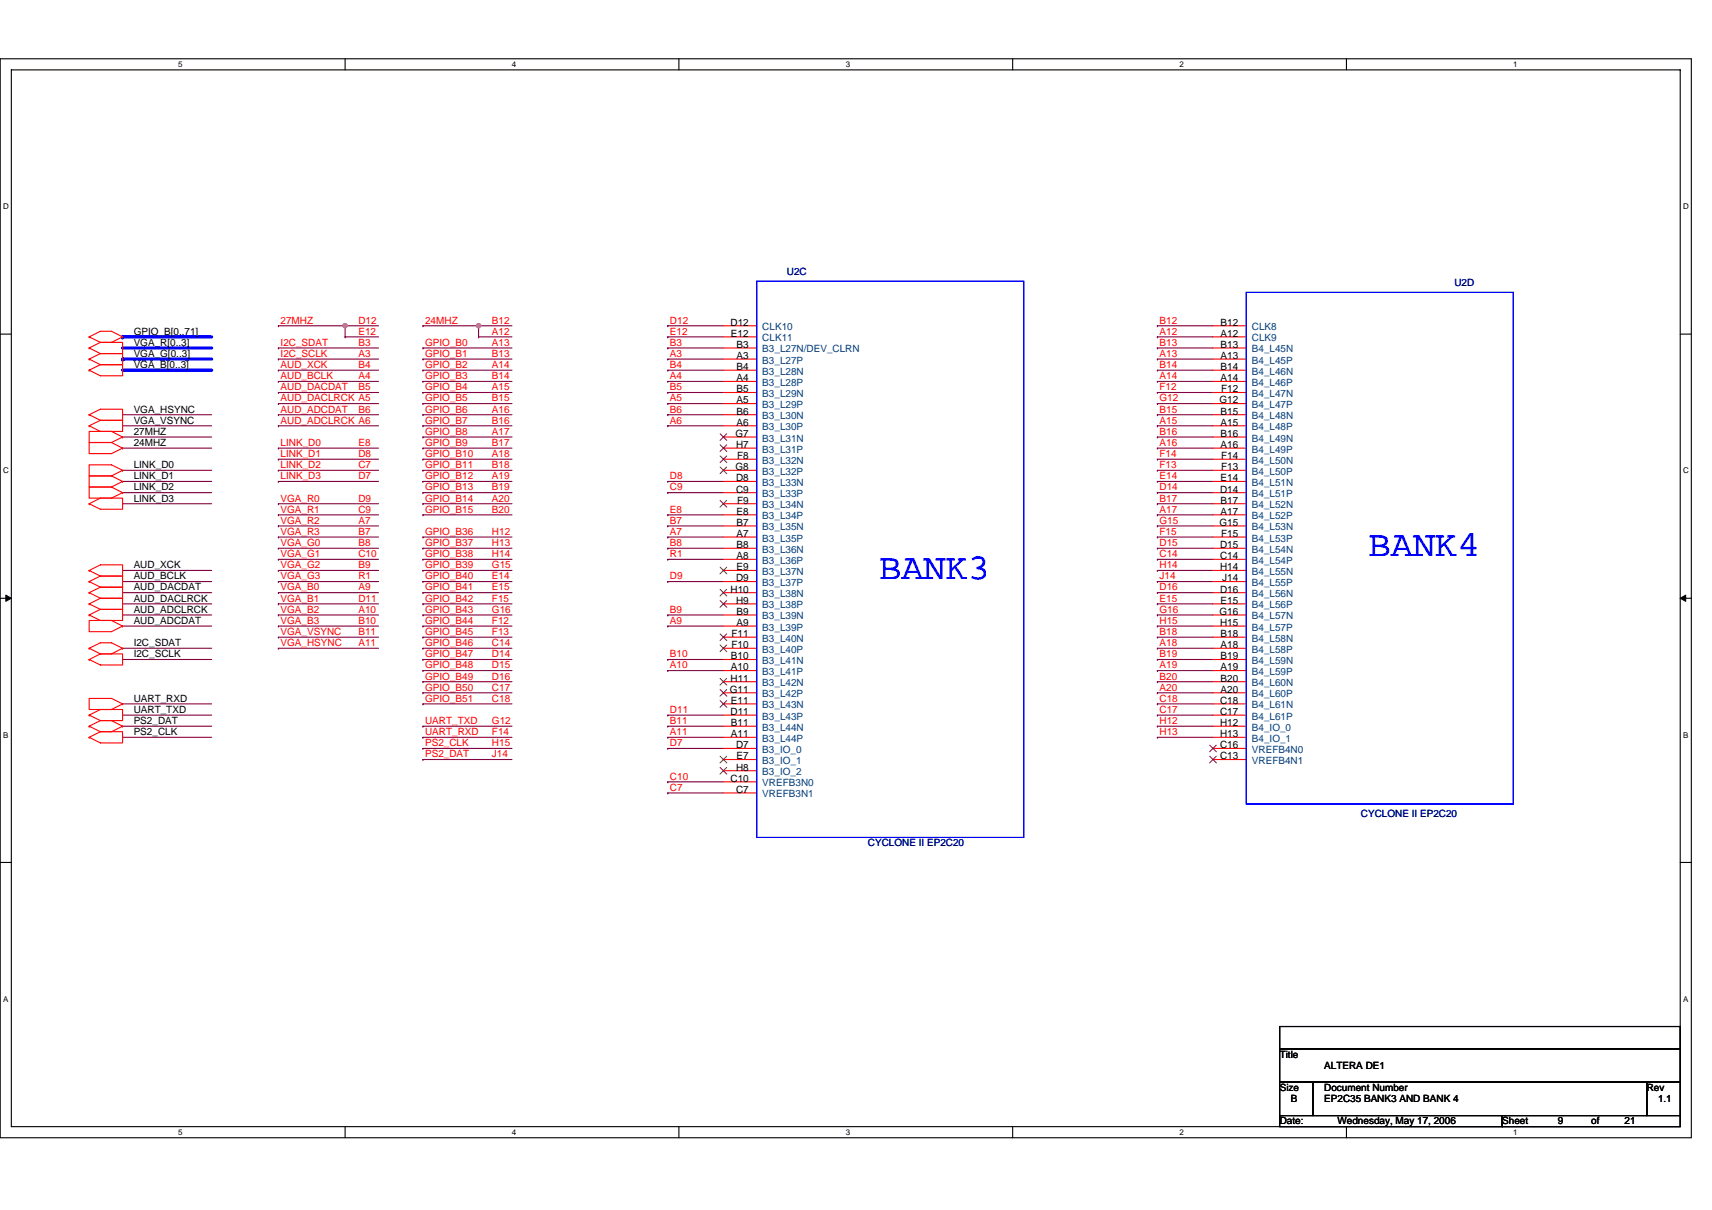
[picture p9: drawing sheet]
<svg xmlns="http://www.w3.org/2000/svg" width="297mm" height="210mm" viewBox="0 0 297 210" stroke-linecap="round" stroke-linejoin="round" font-family="sans-serif">
<path d="M0 10.2h293.5v187.2h-293.5zM2 12.1h289.5v183.4h-289.5z" fill="none" stroke="#000" stroke-width=".19"/>
<g fill="#fff">
<path d="M30.9 10.4h.8v1.6h-.8z"/>
<path d="M30.9 195.7h.8v1.6h-.8z"/>
</g>
<path d="M59.9 10.2v1.9M59.9 195.5v1.9" fill="none" stroke="#000" stroke-width=".19"/>
<g fill="#fff">
<path d="M88.8 10.4h.8v1.6h-.8z"/>
<path d="M88.8 195.7h.8v1.6h-.8z"/>
</g>
<path d="M117.8 10.2v1.9M117.8 195.5v1.9" fill="none" stroke="#000" stroke-width=".19"/>
<g fill="#fff">
<path d="M146.7 10.4h.8v1.6h-.8z"/>
<path d="M146.7 195.7h.8v1.6h-.8z"/>
</g>
<path d="M175.7 10.2v1.9M175.7 195.5v1.9" fill="none" stroke="#000" stroke-width=".19"/>
<g fill="#fff">
<path d="M204.7 10.4h.7v1.6h-.7z"/>
<path d="M204.7 195.7h.7v1.6h-.7z"/>
</g>
<path d="M233.6 10.2v1.9M233.6 195.5v1.9" fill="none" stroke="#000" stroke-width=".19"/>
<g fill="#fff">
<path d="M262.6 10.4h.7v1.6h-.7z"/>
<path d="M262.6 195.7h.7v1.6h-.7z"/>
<path d="M.5 35.1h1v1.5h-1z"/>
<path d="M292 35.1h1v1.5h-1z"/>
<path d="M.5 80.9h1v1.5h-1z"/>
<path d="M292 80.9h1v1.5h-1z"/>
</g>
<path d="M0 58h2M291.5 58h2" fill="none" stroke="#000" stroke-width=".19"/>
<g fill="#fff">
<path d="M.5 126.7h.9v1.6h-.9z"/>
<path d="M292 126.7h.9v1.6h-.9z"/>
</g>
<path d="M0 103.8h2M291.5 103.8h2" fill="none" stroke="#000" stroke-width=".19"/>
<path d="M1 103.3l1 .5-1 .6zM291.5 103.8l1-.5v1.1z" fill="#000" stroke="#000" stroke-width=".17"/>
<g fill="#fff">
<path d="M.5 172.6h.9v1.5h-.9z"/>
<path d="M292 172.6h.9v1.5h-.9z"/>
</g>
<path d="M0 149.7h2M291.5 149.7h2M222 178.1h69.5v3.9h-69.5zM222 182h69.5v5.8h-69.5zM222 187.8h5.8v5.8h-5.8zM222 193.6h38.6v1.9h-38.6zM227.8 187.8h57.9v5.8h-57.9zM260.6 193.6h30.9v1.9h-30.9zM285.7 187.8h5.8v5.8h-5.8z" fill="none" stroke="#000" stroke-width=".19"/>
<path d="M21.3 58.5h.1M21.3 58.5h15.4M21.3 64.2h15.4M21.3 60.4h15.4M21.3 62.3h.1M21.3 62.3h15.4" fill="none" stroke="#00f" stroke-width=".57"/>
<g fill="none" stroke="#800040" stroke-width=".19">
<path d="M48.3 56.5h.1M48.3 56.5h17.4M59.9 56.5h.1M59.9 58.5h.1M59.9 58.5h5.8M59.9 56.5v2M73.4 56.5h.1M73.4 56.5h15.4M83 56.5h.1M83 58.5h.1M83 58.5h5.8M83 56.5v2"/>
<path d="M115.9 56.5h.1M115.9 58.5h.1M115.9 56.5h9.6M115.9 58.5h9.6M200.8 56.5h.1M200.8 58.5h.1M200.8 56.5h9.7M200.8 58.5h9.7M21.3 72h15.4M21.3 73.9h15.4M21.3 75.8h15.4M21.3 77.8h15.4"/>
<path d="M48.3 68.1h.1M48.3 70h.1M48.3 73.9h.1M48.3 64.2h.1M48.3 66.2h.1M48.3 72h.1M48.3 79.7h.1M48.3 62.3h.1M48.3 60.4h.1M48.3 77.8h.1M48.3 68.1h17.4M48.3 70h17.4"/>
<path d="M48.3 73.9h17.4M48.3 64.2h17.4M48.3 66.2h17.4M48.3 72h17.4M48.3 79.7h17.4M48.3 62.3h17.4M48.3 60.4h17.4M48.3 77.8h17.4M73.4 62.3h.1M73.4 60.4h.1M73.4 64.2h.1M73.4 66.2h.1"/>
<path d="M73.4 72h.1M73.4 68.1h.1M73.4 70h.1M73.4 73.9h.1M73.4 75.8h.1M73.4 77.8h.1M73.4 79.7h.1M73.4 68.1h15.4M73.4 70h15.4M73.4 73.9h15.4M73.4 64.2h15.4M73.4 66.2h15.4"/>
<path d="M73.4 72h15.4M73.4 79.7h15.4M73.4 62.3h15.4M73.4 60.4h15.4M73.4 77.8h15.4M73.4 75.8h15.4M115.9 60.4h.1M115.9 62.3h.1M115.9 64.2h.1M115.9 66.2h.1M115.9 68.1h.1M115.9 70h.1"/>
<path d="M115.9 72h.1M115.9 73.9h.1M115.9 68.1h9.6M115.9 70h9.6M115.9 73.9h9.6M115.9 64.2h9.6M115.9 66.2h9.6M115.9 72h9.6M115.9 62.3h9.6M115.9 60.4h9.6M200.8 60.4h.1M200.8 62.3h.1"/>
<path d="M200.8 77.8h.1M200.8 64.2h.1M200.8 66.2h.1M200.8 70h.1M200.8 68.1h.1M200.8 72h.1M200.8 79.7h.1M200.8 75.8h.1M200.8 73.9h.1M200.8 68.1h9.7M200.8 70h9.7M200.8 73.9h9.7"/>
<path d="M200.8 64.2h9.7M200.8 66.2h9.7M200.8 72h9.7M200.8 79.7h9.7M200.8 62.3h9.7M200.8 60.4h9.7M200.8 77.8h9.7M200.8 75.8h9.7M21.3 99h15.4M21.3 81.6h15.4M21.3 83.5h15.4M21.3 85.5h15.4"/>
<path d="M21.3 87.4h15.4M48.3 83.5h.1M48.3 81.6h.1M48.3 99h.1M48.3 95.1h.1M48.3 97.1h.1M48.3 87.4h.1M48.3 89.3h.1M48.3 91.3h.1M48.3 93.2h.1M48.3 83.5h17.4M48.3 81.6h17.4"/>
<path d="M48.3 99h17.4M48.3 95.1h17.4M48.3 97.1h17.4M48.3 87.4h17.4M48.3 89.3h17.4M48.3 91.3h17.4M48.3 93.2h17.4M73.4 83.5h.1M73.4 85.5h.1M73.4 87.4h.1M73.4 89.3h.1M73.4 95.1h.1"/>
<path d="M73.4 97.1h.1M73.4 99h.1M73.4 93.2h.1M73.4 81.6h.1M73.4 83.5h15.4M73.4 81.6h15.4M73.4 99h15.4M73.4 95.1h15.4M73.4 97.1h15.4M73.4 87.4h15.4M73.4 89.3h15.4M73.4 93.2h15.4"/>
<path d="M73.4 85.5h15.4M115.9 83.5h.1M115.9 85.5h.1M115.9 89.3h.1M115.9 91.3h.1M115.9 93.2h.1M115.9 95.1h.1M115.9 97.1h.1M115.9 83.5h9.6M115.9 95.1h9.6M115.9 97.1h9.6M115.9 89.3h9.6"/>
<path d="M115.9 91.3h9.6M115.9 93.2h9.6M115.9 85.5h9.6M200.8 85.5h.1M200.8 95.1h.1M200.8 97.1h.1M200.8 87.4h.1M200.8 89.3h.1M200.8 99h.1M200.8 81.6h.1M200.8 91.3h.1M200.8 93.2h.1"/>
<path d="M200.8 83.5h.1M200.8 83.5h9.7M200.8 81.6h9.7M200.8 99h9.7M200.8 95.1h9.7M200.8 97.1h9.7M200.8 87.4h9.7M200.8 89.3h9.7M200.8 91.3h9.7M200.8 93.2h9.7M200.8 85.5h9.7M21.3 100.9h15.4"/>
<path d="M21.3 102.8h15.4M21.3 104.8h15.4M21.3 106.7h15.4M21.3 108.6h15.4M21.3 112.5h15.4M21.3 114.4h15.4M48.3 100.9h.1M48.3 102.8h.1M48.3 104.8h.1M48.3 108.6h.1M48.3 106.7h.1M48.3 112.5h.1"/>
<path d="M48.3 110.6h.1M48.3 100.9h17.4M48.3 102.8h17.4M48.3 104.8h17.4M48.3 108.6h17.4M48.3 106.7h17.4M48.3 112.5h17.4M48.3 110.6h17.4M73.4 116.4h.1M73.4 118.3h.1M73.4 104.8h.1M73.4 106.7h.1"/>
<path d="M73.4 108.6h.1M73.4 110.6h.1M73.4 102.8h.1M73.4 112.5h.1M73.4 114.4h.1M73.4 100.9h.1M73.4 100.9h15.4M73.4 102.8h15.4M73.4 104.8h15.4M73.4 108.6h15.4M73.4 106.7h15.4M73.4 112.5h15.4"/>
<path d="M73.4 110.6h15.4M73.4 114.4h15.4M73.4 116.4h15.4M73.4 118.3h15.4M115.9 100.9h.1M115.9 106.7h.1M115.9 108.6h.1M115.9 114.4h.1M115.9 116.4h.1M115.9 100.9h9.6M115.9 108.6h9.6M115.9 106.7h9.6"/>
<path d="M115.9 114.4h9.6M115.9 116.4h9.6M200.8 110.6h.1M200.8 114.4h.1M200.8 106.7h.1M200.8 108.6h.1M200.8 116.4h.1M200.8 112.5h.1M200.8 102.8h.1M200.8 118.3h.1M200.8 100.9h.1M200.8 104.8h.1"/>
<path d="M200.8 100.9h9.7M200.8 102.8h9.7M200.8 104.8h9.7M200.8 108.6h9.7M200.8 106.7h9.7M200.8 112.5h9.7M200.8 110.6h9.7M200.8 114.4h9.7M200.8 116.4h9.7M200.8 118.3h9.7M21.3 122.2h15.4M21.3 124.1h15.4"/>
<path d="M21.3 126h15.4M21.3 128h15.4M73.4 120.2h.1M73.4 122.2h.1M73.4 126h.1M73.4 131.8h.1M73.4 128h.1M73.4 129.9h.1M73.4 126h15.4M73.4 128h15.4M73.4 129.9h15.4M73.4 120.2h15.4"/>
<path d="M73.4 122.2h15.4M73.4 131.8h15.4M115.9 124.1h.1M115.9 126h.1M115.9 128h.1M115.9 129.9h.1M115.9 135.7h.1M115.9 137.6h.1M115.9 124.1h9.6M115.9 126h9.6M115.9 128h9.6M115.9 129.9h9.6"/>
<path d="M115.9 135.7h9.6M115.9 137.6h9.6M200.8 126h.1M200.8 128h.1M200.8 122.2h.1M200.8 120.2h.1M200.8 124.1h.1M200.8 124.1h9.7M200.8 126h9.7M200.8 128h9.7M200.8 120.2h9.7M200.8 122.2h9.7"/>
</g>
<g fill="#f0f" stroke="#f0f" stroke-width=".19">
<circle cx="59.9" cy="56.5" r=".38"/>
<circle cx="83" cy="56.5" r=".38"/>
</g>
<g fill="none" stroke="#f00" stroke-width=".19">
<path d="M15.5 58.5l1.9-1h1.9l2 1M15.5 58.5h.1M15.5 58.5l1.9 .9M17.4 59.4h3.9v2h-3.9M17.4 59.4l-1.9 1M21.3 58.5h.1M21.3 58.5l-2 .9h-1.9M125.5 56.5h5.8M125.5 58.5h5.8M210.5 56.5h5.7M210.5 58.5h5.7M15.5 64.2h.1"/>
<path d="M15.5 60.4h.1M15.5 62.3h.1M15.5 73.9h.1M15.5 72l1.9-1h3.9v1.9h-3.9M15.5 72h.1M15.5 60.4l1.9 1M15.5 62.3l1.9 1M15.5 72l1.9 .9M17.4 63.3h3.9v1.9h-3.9l-1.9-1M17.4 61.4h3.9v1.9h-3.9M17.4 72.9h3.9v2h-3.9l-1.9-1M17.4 63.3l-1.9 .9"/>
<path d="M17.4 61.4l-1.9 .9M17.4 72.9l-1.9 1M19.3 76.8h-3.8v1.9h3.8l2-.9M19.3 76.8l2 1M21.3 75.8l-2-.9h-3.8v1.9h3.8M21.3 75.8h.1M21.3 77.8h.1M21.3 75.8l-2 1M125.5 62.3h5.8M125.5 64.2h5.8M125.5 66.2h5.8M125.5 68.1h5.8"/>
<path d="M125.5 70h5.8M125.5 72h5.8M125.5 73.9h5.8M125.5 75.8h5.8M125.5 77.8h5.8M125.5 79.7h5.8M125.5 60.4h5.8M210.5 62.3h5.7M210.5 64.2h5.7M210.5 66.2h5.7M210.5 68.1h5.7M210.5 70h5.7"/>
<path d="M210.5 72h5.7M210.5 73.9h5.7M210.5 75.8h5.7M210.5 77.8h5.7M210.5 79.7h5.7M210.5 60.4h5.7M15.5 99l1.9-1h3.9v2h-3.9M15.5 99h.1M15.5 87.4l1.9-1h3.9v2h-3.9zM15.5 87.4h.1M15.5 99l1.9 1M17.4 100h3.9v1.9h-3.9"/>
<path d="M17.4 100l-1.9 .9M19.3 82.6h-3.8v1.9h3.8M19.3 84.5h-3.8v1.9h3.8l2-.9M19.3 82.6l2 .9M19.3 84.5l2 1M21.3 81.6l-2-.9h-3.8v1.9h3.8M21.3 81.6h.1M21.3 83.5h.1M21.3 85.5h.1M21.3 81.6l-2 1M21.3 83.5l-2 1M125.5 81.6h5.8"/>
<path d="M125.5 83.5h5.8M125.5 85.5h5.8M125.5 87.4h5.8M125.5 89.3h5.8M125.5 91.3h5.8M125.5 93.2h5.8M125.5 95.1h5.8M125.5 97.1h5.8M125.5 99h5.8M210.5 81.6h5.7M210.5 83.5h5.7M210.5 85.5h5.7"/>
<path d="M210.5 87.4h5.7M210.5 89.3h5.7M210.5 91.3h5.7M210.5 93.2h5.7M210.5 95.1h5.7M210.5 97.1h5.7M210.5 99h5.7M15.5 100.9h.1M15.5 102.8h.1M15.5 104.8h.1M15.5 106.7h.1M15.5 107.7h3.8l2 .9-2 1h-3.8z"/>
<path d="M15.5 112.5l1.9-1h1.9l2 1M15.5 112.5h.1M15.5 114.4h.1M15.5 100.9l1.9 1M15.5 102.8l1.9 1M15.5 104.8l1.9 .9M15.5 112.5l1.9 1M17.4 101.9h3.9v1.9h-3.9M17.4 103.8h3.9v1.9h-3.9M17.4 105.7h3.9v2h-3.9l-1.9-1M17.4 113.5h3.9v1.9h-3.9l-1.9-1M17.4 101.9l-1.9 .9"/>
<path d="M17.4 103.8l-1.9 1M17.4 105.7l-1.9 1M17.4 113.5l-1.9 .9M21.3 108.6h.1M21.3 112.5h.1M21.3 112.5l-2 1h-1.9M125.5 100.9h5.8M125.5 102.8h5.8M125.5 104.8h5.8M125.5 106.7h5.8M125.5 108.6h5.8M125.5 110.6h5.8"/>
<path d="M125.5 112.5h5.8M125.5 114.4h5.8M125.5 116.4h5.8M125.5 118.3h5.8M210.5 100.9h5.7M210.5 102.8h5.7M210.5 104.8h5.7M210.5 106.7h5.7M210.5 108.6h5.7M210.5 110.6h5.7M210.5 112.5h5.7M210.5 114.4h5.7"/>
<path d="M210.5 116.4h5.7M210.5 118.3h5.7M15.5 121.2h3.8l2 1-2 .9h-3.8zM15.5 124.1l1.9-1h3.9v2h-3.9M15.5 124.1h.1M15.5 128h.1M15.5 126h.1M15.5 124.1l1.9 1M15.5 126l1.9 1M17.4 127h3.9v1.9h-3.9l-1.9-.9M17.4 125.1h1.9l2 .9M17.4 127l-1.9 1"/>
<path d="M17.4 125.1l-1.9 .9M21.3 122.2h.1M21.3 126l-2 1h-1.9M21.3 126h.1M125.5 120.2h5.8M125.5 122.2h5.8M125.5 124.1h5.8M125.5 126h5.8M125.5 128h5.8M125.5 129.9h5.8M125.5 131.8h5.8M125.5 133.8h5.8"/>
<path d="M125.5 135.7h5.8M125.5 137.6h5.8M210.5 120.2h5.7M210.5 122.2h5.7M210.5 124.1h5.7M210.5 126h5.7M210.5 128h5.7M210.5 129.9h5.7M210.5 131.8h5.7"/>
</g>
<g fill="none" stroke="#804000" stroke-width=".17">
<path d="M124.9 75.3l1.2 1.1M124.9 77.2l1.2 1.2M124.9 79.1l1.2 1.2M126.1 75.3l-1.2 1.1M126.1 77.2l-1.2 1.2M126.1 79.1l-1.2 1.2M124.9 81l1.2 1.2M124.9 86.8l1.2 1.2M124.9 98.4l1.2 1.2M126.1 81l-1.2 1.2M126.1 86.8l-1.2 1.2M126.1 98.4l-1.2 1.2"/>
<path d="M124.9 102.3l1.2 1.1M124.9 104.2l1.2 1.2M124.9 110l1.2 1.2M124.9 111.9l1.2 1.2M124.9 117.7l1.2 1.2M124.9 119.7l1.2 1.1M126.1 102.3l-1.2 1.1M126.1 104.2l-1.2 1.2M126.1 110l-1.2 1.2M126.1 111.9l-1.2 1.2M126.1 117.7l-1.2 1.2M126.1 119.7l-1.2 1.1"/>
<path d="M124.9 121.6l1.2 1.1M124.9 131.2l1.2 1.2M124.9 133.2l1.2 1.1M126.1 121.6l-1.2 1.1M126.1 131.2l-1.2 1.2M126.1 133.2l-1.2 1.1M209.9 129.3l1.1 1.2M209.9 131.2l1.1 1.2M211 129.3l-1.1 1.2M211 131.2l-1.1 1.2"/>
</g>
<path d="M131.3 48.8h46.3v96.5h-46.3zM216.2 50.7h46.4v88.8h-46.4z" fill="none" stroke="#00f" stroke-width=".19"/>
<g font-size="6.3" fill="#00f">
<text x="152.5" y="100.4">BANK3</text>
<text x="237.5" y="96.6">BANK4</text>
</g>
<g font-size="1.7" fill="#000080">
<text x="136.5" y="47.6">U2C</text>
<text x="252.3" y="49.6">U2D</text>
<text x="236.1" y="141.9">CYCLONE II EP2C20</text>
<text x="150.6" y="146.9">CYCLONE II EP2C20</text>
</g>
<g font-size="1.7">
<text x="23.2" y="58.1">GPIO_B[0..71]</text>
<text x="126.7" y="56.5">D12</text>
<text x="126.8" y="58.4">E12</text>
<text x="211.8" y="56.5">B12</text>
<text x="211.8" y="58.4">A12</text>
<text x="23.2" y="63.9">VGA_B[0..3]</text>
<text x="23.2" y="60">VGA_R[0..3]</text>
<text x="23.2" y="61.9">VGA_G[0..3]</text>
<text x="127.8" y="62.3">A3</text>
<text x="127.8" y="64.2">B4</text>
<text x="127.8" y="60.4">B3</text>
<text x="211.8" y="60.4">B13</text>
<text x="211.8" y="62.3">A13</text>
<text x="211.8" y="64.2">B14</text>
<text x="23.2" y="71.6">VGA_HSYNC</text>
<text x="127.8" y="66.2">A4</text>
<text x="127.8" y="68.1">B5</text>
<text x="127.8" y="70">A5</text>
<text x="127.8" y="71.9">B6</text>
<text x="211.6" y="70">G12</text>
<text x="211.8" y="66.2">A14</text>
<text x="211.8" y="71.9">B15</text>
<text x="211.9" y="68.1">F12</text>
<text x="23.2" y="73.5">VGA_VSYNC</text>
<text x="23.2" y="75.4">27MHZ</text>
<text x="23.2" y="77.4">24MHZ</text>
<text x="127.6" y="75.8">G7</text>
<text x="127.7" y="77.7">H7</text>
<text x="127.8" y="73.9">A6</text>
<text x="211.8" y="77.7">A16</text>
<text x="211.8" y="73.9">A15</text>
<text x="211.8" y="75.8">B16</text>
<text x="23.2" y="81.2">LINK_D0</text>
<text x="23.2" y="83.2">LINK_D1</text>
<text x="127.6" y="81.6">G8</text>
<text x="127.7" y="83.5">D8</text>
<text x="127.9" y="79.7">F8</text>
<text x="211.8" y="83.5">E14</text>
<text x="211.9" y="79.7">F14</text>
<text x="211.9" y="81.6">F13</text>
<text x="23.2" y="87">LINK_D3</text>
<text x="23.2" y="85.1">LINK_D2</text>
<text x="127.7" y="85.5">C9</text>
<text x="127.8" y="89.3">E8</text>
<text x="127.9" y="87.4">F9</text>
<text x="211.7" y="85.5">D14</text>
<text x="211.8" y="87.4">B17</text>
<text x="211.8" y="89.3">A17</text>
<text x="127.8" y="91.2">B7</text>
<text x="127.8" y="93.2">A7</text>
<text x="127.8" y="95.1">B8</text>
<text x="211.6" y="91.2">G15</text>
<text x="211.7" y="95.1">D15</text>
<text x="211.9" y="93.2">F15</text>
<text x="23.2" y="98.6">AUD_XCK</text>
<text x="23.2" y="100.5">AUD_BCLK</text>
<text x="127.7" y="100.9">D9</text>
<text x="127.8" y="97">A8</text>
<text x="127.8" y="99">E9</text>
<text x="211.7" y="97">C14</text>
<text x="211.7" y="99">H14</text>
<text x="212.1" y="100.9">J14</text>
<text x="23.2" y="102.5">AUD_DACDAT</text>
<text x="23.2" y="104.4">AUD_DACLRCK</text>
<text x="23.2" y="106.3">AUD_ADCLRCK</text>
<text x="126.7" y="102.8">H10</text>
<text x="127.7" y="104.8">H9</text>
<text x="127.8" y="106.7">B9</text>
<text x="211.6" y="106.7">G16</text>
<text x="211.7" y="102.8">D16</text>
<text x="211.8" y="104.8">E15</text>
<text x="23.2" y="108.3">AUD_ADCDAT</text>
<text x="23.2" y="112.1">I2C_SDAT</text>
<text x="126.9" y="110.6">F11</text>
<text x="126.9" y="112.5">F10</text>
<text x="127.8" y="108.6">A9</text>
<text x="211.7" y="108.6">H15</text>
<text x="211.8" y="110.6">B18</text>
<text x="211.8" y="112.5">A18</text>
<text x="23.2" y="114">I2C_SCLK</text>
<text x="126.7" y="118.3">H11</text>
<text x="126.8" y="114.4">B10</text>
<text x="126.8" y="116.4">A10</text>
<text x="211.8" y="114.4">B19</text>
<text x="211.8" y="116.4">A19</text>
<text x="211.8" y="118.3">B20</text>
<text x="23.2" y="121.8">UART_RXD</text>
<text x="23.2" y="123.7">UART_TXD</text>
<text x="23.2" y="125.6">PS2_DAT</text>
<text x="126.6" y="120.2">G11</text>
<text x="126.7" y="124.1">D11</text>
<text x="126.8" y="122.1">E11</text>
<text x="211.7" y="122.1">C18</text>
<text x="211.7" y="124.1">C17</text>
<text x="211.8" y="120.2">A20</text>
<text x="23.2" y="127.6">PS2_CLK</text>
<text x="126.8" y="126">B11</text>
<text x="126.8" y="127.9">A11</text>
<text x="127.7" y="129.9">D7</text>
<text x="127.8" y="131.8">E7</text>
<text x="211.7" y="126">H12</text>
<text x="211.7" y="127.9">H13</text>
<text x="211.7" y="129.9">C16</text>
<text x="211.7" y="131.8">C13</text>
<text x="126.7" y="135.7">C10</text>
<text x="127.7" y="133.7">H8</text>
<text x="127.7" y="137.6">C7</text>
<text x="222" y="183.6">Title</text>
<text x="229.8" y="185.5">ALTERA DE1</text>
<text x="222" y="189.3">Size</text>
<text x="224" y="191.3">B</text>
<text x="229.8" y="189.3">Document Number</text>
<text x="229.8" y="191.3">EP2C35 BANK3 AND BANK 4</text>
<text x="285.7" y="189.3">Rev</text>
<text x="287.7" y="191.3">1.1</text>
<text x="222" y="195.1">Date:</text>
<text x="232.1" y="195.1">Wednesday, May 17, 2006</text>
<text x="260.6" y="195.1">Sheet</text>
<text x="270.3" y="195.1">9</text>
<text x="276.1" y="195.1">of</text>
<text x="281.9" y="195.1">21</text>
</g>
<g font-size="1.7" fill="#f00">
<text x="48.7" y="56.2">27MHZ</text>
<text x="62.2" y="56.2">D12</text>
<text x="62.2" y="58.1">E12</text>
<text x="73.8" y="56.2">24MHZ</text>
<text x="85.4" y="56.2">B12</text>
<text x="85.4" y="58.1">A12</text>
<text x="116.2" y="56.2">D12</text>
<text x="116.2" y="58.1">E12</text>
<text x="201.2" y="56.2">B12</text>
<text x="201.2" y="58.1">A12</text>
<text x="48.7" y="63.9">AUD_XCK</text>
<text x="48.7" y="65.8">AUD_BCLK</text>
<text x="48.7" y="61.9">I2C_SCLK</text>
<text x="48.7" y="60">I2C_SDAT</text>
<text x="62.2" y="65.8">A4</text>
<text x="62.2" y="63.9">B4</text>
<text x="62.2" y="61.9">A3</text>
<text x="62.2" y="60">B3</text>
<text x="73.8" y="61.9">GPIO_B1</text>
<text x="73.8" y="60">GPIO_B0</text>
<text x="73.8" y="63.9">GPIO_B2</text>
<text x="73.8" y="65.8">GPIO_B3</text>
<text x="85.4" y="61.9">B13</text>
<text x="85.4" y="60">A13</text>
<text x="85.4" y="63.9">A14</text>
<text x="85.4" y="65.8">B14</text>
<text x="116.2" y="60">B3</text>
<text x="116.2" y="61.9">A3</text>
<text x="116.2" y="63.9">B4</text>
<text x="116.2" y="65.8">A4</text>
<text x="201.2" y="60">B13</text>
<text x="201.2" y="61.9">A13</text>
<text x="201.2" y="63.9">B14</text>
<text x="201.2" y="65.8">A14</text>
<text x="48.7" y="67.7">AUD_DACDAT</text>
<text x="48.7" y="69.7">AUD_DACLRCK A5</text>
<text x="48.7" y="71.6">AUD_ADCDAT</text>
<text x="62.2" y="67.7">B5</text>
<text x="62.2" y="71.6">B6</text>
<text x="73.8" y="71.6">GPIO_B6</text>
<text x="73.8" y="67.7">GPIO_B4</text>
<text x="73.8" y="69.7">GPIO_B5</text>
<text x="85.4" y="71.6">A16</text>
<text x="85.4" y="67.7">A15</text>
<text x="85.4" y="69.7">B15</text>
<text x="116.2" y="67.7">B5</text>
<text x="116.2" y="69.7">A5</text>
<text x="116.2" y="71.6">B6</text>
<text x="201.2" y="69.7">G12</text>
<text x="201.2" y="67.7">F12</text>
<text x="201.2" y="71.6">B15</text>
<text x="48.7" y="73.5">AUD_ADCLRCK A6</text>
<text x="48.7" y="77.4">LINK_D0</text>
<text x="62.2" y="77.4">E8</text>
<text x="73.8" y="73.5">GPIO_B7</text>
<text x="73.8" y="75.5">GPIO_B8</text>
<text x="73.8" y="77.4">GPIO_B9</text>
<text x="85.4" y="73.5">B16</text>
<text x="85.4" y="75.5">A17</text>
<text x="85.4" y="77.4">B17</text>
<text x="116.2" y="73.5">A6</text>
<text x="201.2" y="77.4">A16</text>
<text x="201.2" y="75.5">B16</text>
<text x="201.2" y="73.5">A15</text>
<text x="48.7" y="79.3">LINK_D1</text>
<text x="48.7" y="83.2">LINK_D3</text>
<text x="48.7" y="81.2">LINK_D2</text>
<text x="62.2" y="79.3">D8</text>
<text x="62.2" y="83.2">D7</text>
<text x="62.2" y="81.2">C7</text>
<text x="73.8" y="83.2">GPIO_B12</text>
<text x="73.8" y="79.3">GPIO_B10</text>
<text x="73.8" y="81.2">GPIO_B11</text>
<text x="85.4" y="83.2">A19</text>
<text x="85.4" y="79.3">A18</text>
<text x="85.4" y="81.2">B18</text>
<text x="116.2" y="83.2">D8</text>
<text x="201.2" y="79.3">F14</text>
<text x="201.2" y="81.2">F13</text>
<text x="201.2" y="83.2">E14</text>
<text x="48.7" y="87">VGA_R0</text>
<text x="48.7" y="89">VGA_R1</text>
<text x="62.2" y="87">D9</text>
<text x="62.2" y="89">C9</text>
<text x="73.8" y="85.1">GPIO_B13</text>
<text x="73.8" y="87">GPIO_B14</text>
<text x="73.8" y="89">GPIO_B15</text>
<text x="85.4" y="85.1">B19</text>
<text x="85.4" y="87">A20</text>
<text x="85.4" y="89">B20</text>
<text x="116.2" y="85.1">C9</text>
<text x="116.2" y="89">E8</text>
<text x="201.2" y="85.1">D14</text>
<text x="201.2" y="87">B17</text>
<text x="201.2" y="89">A17</text>
<text x="48.7" y="94.8">VGA_G0</text>
<text x="48.7" y="90.9">VGA_R2</text>
<text x="48.7" y="92.8">VGA_R3</text>
<text x="62.2" y="90.9">A7</text>
<text x="62.2" y="92.8">B7</text>
<text x="62.2" y="94.8">B8</text>
<text x="73.8" y="94.8">GPIO_B37</text>
<text x="73.8" y="92.8">GPIO_B36</text>
<text x="85.4" y="94.8">H13</text>
<text x="85.4" y="92.8">H12</text>
<text x="116.2" y="90.9">B7</text>
<text x="116.2" y="92.8">A7</text>
<text x="116.2" y="94.8">B8</text>
<text x="201.2" y="94.8">D15</text>
<text x="201.2" y="90.9">G15</text>
<text x="201.2" y="92.8">F15</text>
<text x="48.7" y="98.6">VGA_G2</text>
<text x="48.7" y="100.5">VGA_G3</text>
<text x="48.7" y="96.7">VGA_G1</text>
<text x="62.2" y="98.6">B9</text>
<text x="62.2" y="100.5">R1</text>
<text x="62.2" y="96.7">C10</text>
<text x="73.8" y="96.7">GPIO_B38</text>
<text x="73.8" y="98.6">GPIO_B39</text>
<text x="73.8" y="100.5">GPIO_B40</text>
<text x="85.4" y="96.7">H14</text>
<text x="85.4" y="98.6">G15</text>
<text x="85.4" y="100.5">E14</text>
<text x="116.2" y="96.7">R1</text>
<text x="116.2" y="100.5">D9</text>
<text x="201.2" y="96.7">C14</text>
<text x="201.2" y="98.6">H14</text>
<text x="201.2" y="100.5">J14</text>
<text x="48.7" y="102.5">VGA_B0</text>
<text x="48.7" y="104.4">VGA_B1</text>
<text x="48.7" y="106.3">VGA_B2</text>
<text x="62.2" y="102.5">A9</text>
<text x="62.2" y="104.4">D11</text>
<text x="62.2" y="106.3">A10</text>
<text x="73.8" y="104.4">GPIO_B42</text>
<text x="73.8" y="106.3">GPIO_B43</text>
<text x="73.8" y="102.5">GPIO_B41</text>
<text x="85.4" y="104.4">F15</text>
<text x="85.4" y="106.3">G16</text>
<text x="85.4" y="102.5">E15</text>
<text x="116.2" y="106.3">B9</text>
<text x="201.2" y="106.3">G16</text>
<text x="201.2" y="102.5">D16</text>
<text x="201.2" y="104.4">E15</text>
<text x="48.7" y="108.3">VGA_B3</text>
<text x="48.7" y="112.1">VGA_HSYNC</text>
<text x="48.7" y="110.2">VGA_VSYNC</text>
<text x="62.2" y="112.1">A11</text>
<text x="62.2" y="110.2">B11</text>
<text x="62.2" y="108.3">B10</text>
<text x="73.8" y="108.3">GPIO_B44</text>
<text x="73.8" y="110.2">GPIO_B45</text>
<text x="73.8" y="112.1">GPIO_B46</text>
<text x="85.4" y="108.3">F12</text>
<text x="85.4" y="110.2">F13</text>
<text x="85.4" y="112.1">C14</text>
<text x="116.2" y="108.3">A9</text>
<text x="201.2" y="110.2">B18</text>
<text x="201.2" y="108.3">H15</text>
<text x="201.2" y="112.1">A18</text>
<text x="73.8" y="116">GPIO_B48</text>
<text x="73.8" y="117.9">GPIO_B49</text>
<text x="73.8" y="119.8">GPIO_B50</text>
<text x="73.8" y="114.1">GPIO_B47</text>
<text x="85.4" y="116">D15</text>
<text x="85.4" y="117.9">D16</text>
<text x="85.4" y="119.8">C17</text>
<text x="85.4" y="114.1">D14</text>
<text x="116.2" y="114.1">B10</text>
<text x="116.2" y="116">A10</text>
<text x="201.2" y="114.1">B19</text>
<text x="201.2" y="119.8">A20</text>
<text x="201.2" y="116">A19</text>
<text x="201.2" y="117.9">B20</text>
<text x="73.8" y="121.8">GPIO_B51</text>
<text x="73.8" y="125.6">UART_TXD</text>
<text x="85.4" y="125.6">G12</text>
<text x="85.4" y="121.8">C18</text>
<text x="116.2" y="123.7">D11</text>
<text x="116.2" y="125.6">B11</text>
<text x="201.2" y="125.6">H12</text>
<text x="201.2" y="121.8">C18</text>
<text x="201.2" y="123.7">C17</text>
<text x="73.8" y="131.4">PS2_DAT</text>
<text x="73.8" y="127.6">UART_RXD</text>
<text x="73.8" y="129.5">PS2_CLK</text>
<text x="85.4" y="127.6">F14</text>
<text x="85.4" y="129.5">H15</text>
<text x="85.4" y="131.4">J14</text>
<text x="116.2" y="127.6">A11</text>
<text x="116.2" y="129.5">D7</text>
<text x="201.2" y="127.6">H13</text>
<text x="116.2" y="135.3">C10</text>
<text x="116.2" y="137.2">C7</text>
</g>
<g font-size="1.7" fill="#004080">
<text x="132.3" y="57.3">CLK10</text>
<text x="132.3" y="59.2">CLK11</text>
<text x="217.2" y="57.3">CLK8</text>
<text x="217.2" y="59.2">CLK9</text>
<text x="132.3" y="63.1">B3_L27P</text>
<text x="132.3" y="65">B3_L28N</text>
<text x="132.3" y="61.2">B3_L27N/DEV_CLRN</text>
<text x="217.2" y="61.2">B4_L45N</text>
<text x="217.2" y="63.1">B4_L45P</text>
<text x="217.2" y="65">B4_L46N</text>
<text x="132.3" y="67">B3_L28P</text>
<text x="132.3" y="68.9">B3_L29N</text>
<text x="132.3" y="70.8">B3_L29P</text>
<text x="217.2" y="67">B4_L46P</text>
<text x="217.2" y="68.9">B4_L47N</text>
<text x="217.2" y="70.8">B4_L47P</text>
<text x="132.3" y="72.7">B3_L30N</text>
<text x="132.3" y="74.7">B3_L30P</text>
<text x="132.3" y="76.6">B3_L31N</text>
<text x="217.2" y="72.7">B4_L48N</text>
<text x="217.2" y="74.7">B4_L48P</text>
<text x="217.2" y="76.6">B4_L49N</text>
<text x="132.3" y="78.5">B3_L31P</text>
<text x="132.3" y="80.5">B3_L32N</text>
<text x="132.3" y="82.4">B3_L32P</text>
<text x="217.2" y="78.5">B4_L49P</text>
<text x="217.2" y="80.5">B4_L50N</text>
<text x="217.2" y="82.4">B4_L50P</text>
<text x="132.3" y="84.3">B3_L33N</text>
<text x="132.3" y="86.3">B3_L33P</text>
<text x="132.3" y="88.2">B3_L34N</text>
<text x="217.2" y="88.2">B4_L52N</text>
<text x="217.2" y="84.3">B4_L51N</text>
<text x="217.2" y="86.3">B4_L51P</text>
<text x="132.3" y="90.1">B3_L34P</text>
<text x="132.3" y="92.1">B3_L35N</text>
<text x="132.3" y="94">B3_L35P</text>
<text x="132.3" y="95.9">B3_L36N</text>
<text x="217.2" y="90.1">B4_L52P</text>
<text x="217.2" y="92.1">B4_L53N</text>
<text x="217.2" y="94">B4_L53P</text>
<text x="217.2" y="95.9">B4_L54N</text>
<text x="132.3" y="97.9">B3_L36P</text>
<text x="132.3" y="99.8">B3_L37N</text>
<text x="132.3" y="101.7">B3_L37P</text>
<text x="217.2" y="97.9">B4_L54P</text>
<text x="217.2" y="99.8">B4_L55N</text>
<text x="217.2" y="101.7">B4_L55P</text>
<text x="132.3" y="103.6">B3_L38N</text>
<text x="132.3" y="105.6">B3_L38P</text>
<text x="132.3" y="107.5">B3_L39N</text>
<text x="217.2" y="103.6">B4_L56N</text>
<text x="217.2" y="105.6">B4_L56P</text>
<text x="217.2" y="107.5">B4_L57N</text>
<text x="132.3" y="109.4">B3_L39P</text>
<text x="132.3" y="111.4">B3_L40N</text>
<text x="132.3" y="113.3">B3_L40P</text>
<text x="217.2" y="109.4">B4_L57P</text>
<text x="217.2" y="111.4">B4_L58N</text>
<text x="217.2" y="113.3">B4_L58P</text>
<text x="132.3" y="115.2">B3_L41N</text>
<text x="132.3" y="117.2">B3_L41P</text>
<text x="132.3" y="119.1">B3_L42N</text>
<text x="217.2" y="115.2">B4_L59N</text>
<text x="217.2" y="117.2">B4_L59P</text>
<text x="217.2" y="119.1">B4_L60N</text>
<text x="132.3" y="121">B3_L42P</text>
<text x="132.3" y="122.9">B3_L43N</text>
<text x="132.3" y="124.9">B3_L43P</text>
<text x="217.2" y="121">B4_L60P</text>
<text x="217.2" y="122.9">B4_L61N</text>
<text x="217.2" y="124.9">B4_L61P</text>
<text x="132.3" y="126.8">B3_L44N</text>
<text x="132.3" y="128.7">B3_L44P</text>
<text x="132.3" y="130.7">B3_IO_0</text>
<text x="217.2" y="126.8">B4_IO_0</text>
<text x="217.2" y="128.7">B4_IO_1</text>
<text x="217.2" y="130.7">VREFB4N0</text>
<text x="132.3" y="132.6">B3_IO_1</text>
<text x="132.3" y="134.5">B3_IO_2</text>
<text x="132.3" y="136.5">VREFB3N0</text>
<text x="217.2" y="132.6">VREFB4N1</text>
<text x="132.3" y="138.4">VREFB3N1</text>
</g>
<g font-size="1.4">
<text x="30.9" y="11.7">5</text>
<text x="88.8" y="11.7">4</text>
<text x="146.7" y="11.7">3</text>
<text x="204.7" y="11.7">2</text>
<text x="262.6" y="11.7">1</text>
<text x=".5" y="36.3">D</text>
<text x="292" y="36.3">D</text>
<text x=".5" y="82.1">C</text>
<text x="292" y="82.1">C</text>
<text x=".5" y="128">B</text>
<text x="292" y="128">B</text>
<text x=".5" y="173.8">A</text>
<text x="292" y="173.8">A</text>
<text x="30.9" y="197">5</text>
<text x="88.8" y="197">4</text>
<text x="146.7" y="197">3</text>
<text x="204.7" y="197">2</text>
<text x="262.6" y="197">1</text>
</g>
</svg>
